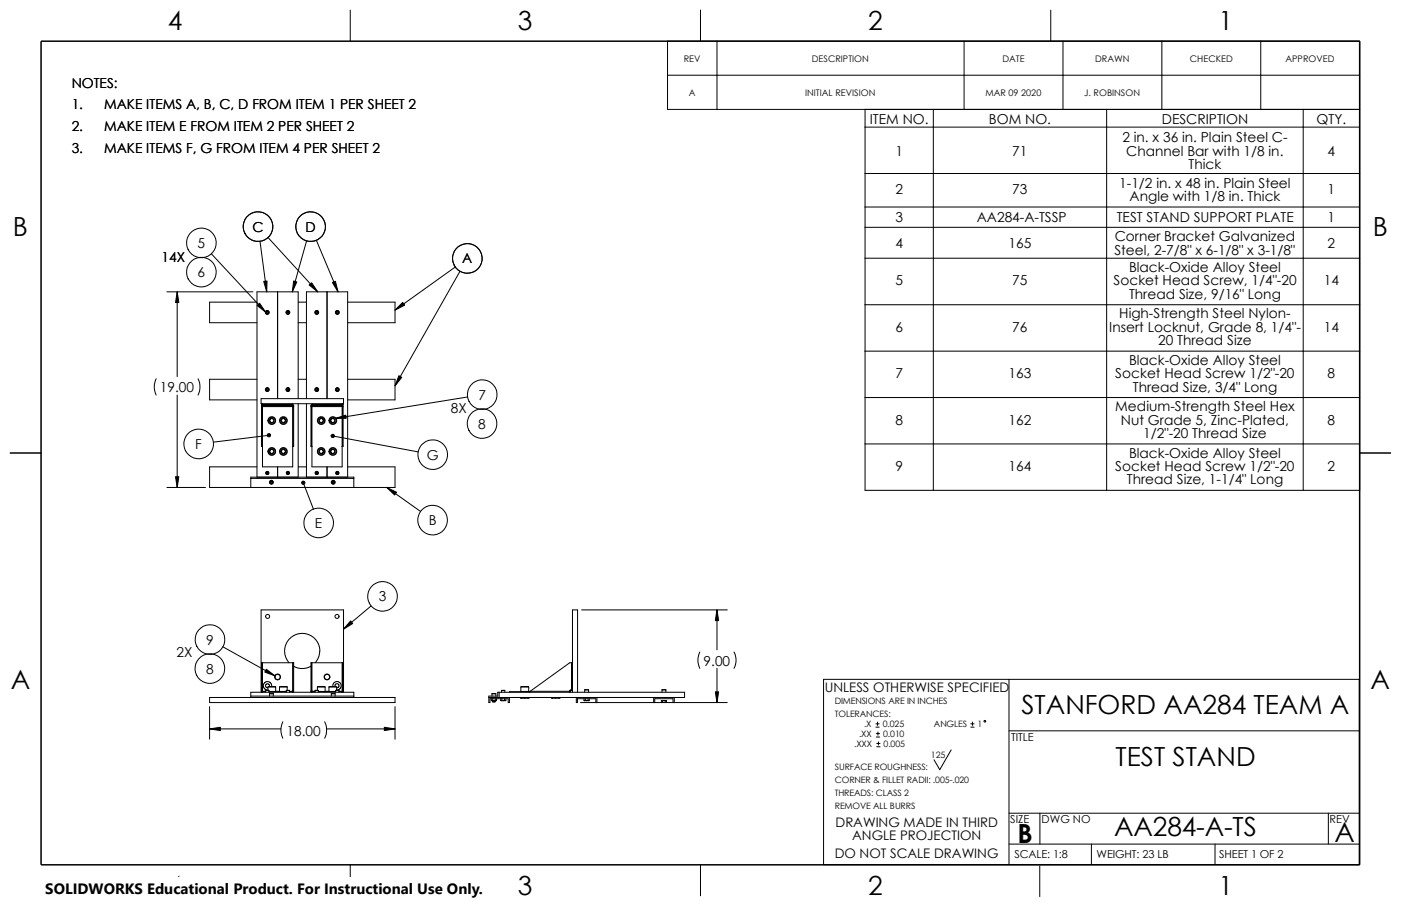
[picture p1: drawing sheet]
<svg xmlns="http://www.w3.org/2000/svg" width="432mm" height="279mm" viewBox="0 0 432 279" stroke-linecap="round" stroke-linejoin="round" font-family="sans-serif">
<g fill="none" stroke="#000" stroke-width=".31">
<path d="M107.9 3.1v9.6M215.9 3.1v9.6M221 12.7v21M297.1 12.7v21M323.8 3.1v9.6M327.6 12.7v21M358.1 12.7v21M388.6 12.7v21M205.7 23.2h213.4M266.6 33.7v117.5h152.5v-138.5h-213.4v21h213.4M266.6 39.2h152.5M287.7 33.7v117.5"/>
<path d="M341.1 33.7v117.5M401.7 33.7v117.5M266.6 53.5h152.5M65.2 78.3l16.7 18M80.1 74.4l2.1 15.6M82.6 73.3l15.3 16.7M94.5 74.3l-4.4 15.7M97.5 74.1l6.7 15.9M266.6 63.8h152.5M266.6 70.1h152.5M266.6 79.6h152.5M51.4 90h26.5"/>
<path d="M54.6 90v26.2M79.2 93.2h-14.6v6.3h14.6M82.2 96.1h.3l.2 .3-.2 .2h-.3l-.2-.2zM82.4 96.1l-.3 .1v.3M82.4 96l.2 .5-.2 .1-.3-.1M85.6 90v32.9M88.6 96.1h.3l.2 .3-.2 .2h-.3l-.2-.2zM88.7 96l.3 .3-.3 .3-.3-.2 .3-.3M91.9 99.5h2.5M91.9 93.2h2.5M97.5 96.1h.3l.2 .3-.2 .2h-.3l-.2-.2zM97.6 96l.3 .5-.3 .1-.2-.1"/>
<path d="M97.6 96.1l-.3 .1v.3M100.8 90v32.9M103.8 96.1h.3l.2 .3-.2 .2h-.3l-.2-.2zM104 96l.3 .3-.3 .3-.4-.2 .4-.3M107.1 93.2h14.7v6.3h-14.7M140.3 82.3l-18.5 13.3M141.8 83.7l-20 35.3M266.6 94h152.5M48.1 116.8a5.6 5.6 0 0 0 0 5M61 116.8a5.6 5.6 0 0 1 0 5M79.2 117h-14.6v6.3h14.6M82.1 120l.4-.2 .2 .4a.29 .29 0 0 1-.4 .2 .29 .29 0 0 1-.2-.4"/>
<path d="M82.2 119.8h.3l.2 .3-.2 .3h-.3l-.2-.3zM88.4 120l.4-.2 .2 .4-.4 .2-.1-.4M88.6 119.8h.3l.2 .3-.2 .3h-.3l-.2-.3zM91.9 117h2.5M97.3 120l.4-.2 .2 .4a.29 .29 0 0 1-.4 .2 .29 .29 0 0 1-.1-.4M97.5 119.8h.3l.2 .3-.2 .3h-.3l-.2-.3zM103.7 120l.4-.2 .2 .4a.29 .29 0 0 1-.4 .2 .29 .29 0 0 1-.2-.4M103.8 119.8h.3l.2 .3-.2 .3h-.3l-.2-.3zM107.1 117h14.7v6.3h-14.7M266.6 108.3h152.5M3.1 139.7h9.6M54.6 121.8v28.5"/>
<path d="M80.5 122.9h25.4v1.6h-25.4zM80.6 137.6l.3 .1-.1-.1M80.6 125.4h.3M80.6 137.6h.2M80.6 124.8h.2M80.6 124.8v12.8M80.8 124.8v12.8M80.9 124.7l-.2-.2-.1 .3M80.9 124.7l-.1 .1M80.9 125.3v.1M80.9 125.4v18.6h9.3v-18.6M80.9 125.3v-.2h9.3v.2"/>
<path d="M80.9 125.3h9.3M80.9 125.4h9.3M82.9 134.2l-17.1 2.2M83.2 139.6l.6 .3M83.2 138.9v.7M83.2 130l.6 .4M83.2 129.4v.6M83.8 138.6l.6 .3M83.8 138.5l.6 .4M83.8 138.6l-.6 .3M83.8 129l.6 .4M83.8 129l-.6 .4"/>
<path d="M84.3 139.5l-.5 .4M84.3 130l-.5 .4M84.4 139.6l-.6 .3M84.4 138.9v.7M84.4 130l-.6 .4M84.4 129.4v.6M85.6 124.7v.1M85.6 125v.1M86.7 139.6l.6 .3M86.7 138.9v.7M86.7 130l.6 .4M86.7 129.4v.6"/>
<path d="M87.3 138.6l.6 .3M87.3 138.5l.6 .4M87.3 138.6l-.6 .3M87.3 129l.6 .4M87.3 129l-.6 .4M87.9 139.5l-.6 .4M87.9 130l-.6 .4M87.9 139.6l-.6 .3M87.9 138.9v.7M87.9 129.4v.6M90 124.5v.2h-9.1M90.2 124.8l.3 .3"/>
<path d="M90.2 125l.1 .1M90.2 125.4h.3M90.2 125.3v.1M90.2 124.8h-9.1v.2h9.1M90.2 124.8v.2M90.3 137.6l-.1 .1 .3-.1M90.3 125.1h.2M90.3 137.6h.2M90.3 125.1v12.5M90.5 125.1v12.5M91.9 122.9v-32.9h-12.7v57.2M91.9 124.5v22.7"/>
<path d="M94.4 122.9v-32.9h12.7v57.2M94.4 124.5v22.7M95.8 137.6l.3 .1-.1-.1M95.8 125.4h.3M95.8 125.1h.2M95.8 137.6h.2M95.8 125.1v12.5M96 125.1v12.5M96.1 125l-.1 .1M96.1 124.8l-.3 .3M96.1 125.3v.1M96.1 125.4v18.6h9.4v-18.6"/>
<path d="M96.1 125.3v-.2h9.4v.2M96.1 124.8v.2M96.1 125.3h9.4M96.1 125.4h9.4M96.1 124.8h9.2v.2h-9.2M96.3 124.5v.2h9.2M98.4 130l.6 .4M98.4 129.4v.6M98.4 139.6l.6 .3M98.4 138.9v.7M99 129l.6 .4M99 129l-.6 .4"/>
<path d="M99 138.6l.6 .3M99 138.5l.6 .4M99 138.6l-.6 .3M99.6 130l-.6 .4M99.6 139.5l-.6 .4M99.6 129.4v.6M99.6 139.6l-.6 .3M99.6 138.9v.7M100.8 124.7v.1M100.8 125v.1M102 130l.6 .4M102 129.4v.6"/>
<path d="M102 139.6l.6 .3M102 138.9v.7M102.6 129l-.6 .4M102.6 129l.6 .4M102.6 138.6l.6 .3M102.6 138.5l.6 .4M102.6 138.6l-.6 .3M102.6 134.5l26.3 4.9M103.1 130l-.5 .4M103.1 139.5l-.5 .4M103.2 130l-.6 .4M103.2 129.4v.6"/>
<path d="M103.2 139.6l-.6 .3M103.2 138.9v.7M105.5 124.7l.1 .1M105.5 124.7l.1-.2 .1 .3M105.5 125.4h.2M105.5 125.3v.1M105.6 137.6l-.1 .1 .2-.1M105.6 137.6h.1M105.6 124.8h.1M105.6 124.8v12.8M105.7 124.8v12.8M144.1 122.4l-40.7 6.6"/>
<path d="M266.6 122.6h152.5M266.6 136.9h152.5M419.1 139.7h9.5M51.4 150.3h11.9M77.3 147.5h31.8M77.3 150.3v-3.1h31.8v3.1M79.2 144h-14.6v6.3h57.2v-6.3h-14.7M82.3 145.6l.4 .3-.2 .2-.4-.2zM83.5 148.4h.3l.2 .3-.2 .3h-.3l-.2-.3zM85.6 144v3.2M88.6 145.6l.4 .3-.1 .2-.5-.2zM91.9 144h2.5"/>
<path d="M93.5 148.9l3.1 8.1M97.5 145.6l.4 .3-.2 .2-.4-.2zM100.8 144v3.2M102.4 148.5l.4-.1 .2 .4a.29 .29 0 0 1-.4 .2 .29 .29 0 0 1-.2-.4M102.5 148.4h.4l.1 .3-.1 .3h-.4l-.1-.3zM103.8 145.6l.5 .3-.2 .2-.4-.2zM119.2 150.3l10.4 7.4M68.7 199.5l16 8.9M114.4 186.9l-8.5 7.1M179.3 188.1h44.9M221 188.1v12.3M64.6 215.1h57.2v1.6h-57.2z"/>
<path d="M64.6 217.9v10.1M77.3 215.1v-1.6h31.8v1.6M77.3 214.7h31.8M80.5 213.5v-25.4h25.4v25.4M80.6 213.2l.2 .3 .1-.2M80.6 213.2h.2M80.8 213.2l.1 .1M80.8 204.4h.1M80.8 212.9h.1M80.8 204.4h-.2v8.8M80.8 204.4v8.8M80.9 213.2v.1"/>
<path d="M80.9 204.4v8.8M80.9 213.2h1M80.9 213.3h1M80.9 204.4h9.3M81.9 212.9h1M81.9 212.9v.6M82.5 212.8h.1M82.6 211.9h2.4M82.6 211.9l.1-.2h2.1l.2 .2M82.6 211.9v1M82.9 213.2h2.1M82.9 212.9v.6"/>
<path d="M82.9 213.3h5.3M83.1 211.7l-.3-.7h-.8l-.1 .7 .7 .4M83.1 214h1.1M83.1 214v.7M83.7 211.7v-.6l-.5-.7-.6-.2-.9 .2-.5 .6v.9l.5 .7 .8 .2M84.2 214v.7M85 211.9v1.3M85 213.2l-.1 .1M85 213.2h1.1M86.1 211.9h2.4M86.1 213.2h2.1M86.1 211.9l.2-.2h2.1l.1 .2"/>
<path d="M86.1 211.9v1.3M86.1 213.2l.1 .1M88.2 212.9h1M88.2 212.9v.6M88.5 211.9v1M89.2 212.9v.6M89.2 213.2h1M89.2 213.3h1M90.2 213.2v.1M90.2 212.9h.1M90.2 204.4h.1M90.2 204.4v8.8"/>
<path d="M90.3 213.2l-.1 .1M90.3 212.9h.1M90.3 204.4v8.8M90.3 204.4h.2v8.8M90.3 213.2h.2M90.5 205.5l2.1 .7 1.6-.1 1.6-.6M90.5 213.2l-.1 .2-.2-.1M95.8 213.2l.2 .3 .1-.2M95.8 213.2h.2M96 213.2l.1 .1M96 204.4h.1M96 212.9h.1"/>
<path d="M96 204.4v8.8M96 204.4h-.2v8.8M96.1 213.2v.1M96.1 204.4v8.8M96.1 213.2h1M96.1 213.3h1M96.1 204.4h9.4M97.1 212.9h1M97.1 212.9v.6M97.8 211.9h2.4M97.8 211.9l.2-.2h2l.2 .2M97.8 211.9v1"/>
<path d="M98.1 213.2h2.1M98.1 212.9v.6M98.1 213.3h5.4M98.6 200.8l-.4 1.8-1 1.7M98.6 200.8l-.1-1.2-.5-1.4-1.6-1.8-1.2-.7-1.3-.3h-1.5l-1.3 .3-2 1.4-.8 1.1-.5 1.4v2.4l.5 1.3 .8 1.1M100.2 211.9v1.3M100.2 213.2l-.1 .1M100.2 213.2h1.2M101.4 211.9h2.4M101.4 213.2h2.1M101.4 211.9l.2-.2h2l.2 .2M101.4 211.9v1.3"/>
<path d="M101.4 213.2l.1 .1M102.1 214h1.2M102.1 214v.7M102.6 211.7v-.6l.5-.7 .6-.2 .9 .2 .5 .6v.9l-.5 .7-.8 .2M103.3 211.7l.1-.7h.9l.1 .8-.7 .3M103.3 214v.7M103.5 212.9h1M103.5 212.9v.6M103.8 211.9v1M103.8 212.8h.1M104.5 212.9v.6M104.5 213.2h1"/>
<path d="M104.5 213.3h1M105.5 213.2v.1M105.5 204.4h.1M105.5 212.9h.1M105.5 204.4v8.8M105.6 213.2l-.1 .1M105.6 204.4v8.8M105.6 204.4h.1v8.8M105.6 213.2h.1M105.7 213.2l-.2 .3v-.2M121.8 217.9v10.1M150.7 215.1h60.3v-1.6h-57.6v1.2h-2.7v2h.3v-1.2h5.6v1.2h.4v-1.6"/>
<path d="M151.4 216l.2 .1M151.4 215.5v.5M151.6 216.1h.6M151.6 214h1.2M151.6 214v.7M151.8 216.4h.8M151.8 215.5v.9M152.2 216.1h.6M152.7 215.5l-.1 .9M152.8 214v.7M153 216l-.2 .1M153 215.5v.5"/>
<path d="M153.8 213.5v1.6M154.3 216l.2 .1M154.3 215.5v.5M154.5 216.1h.6M154.6 212.9h1M154.6 212.9v.6M154.7 216l.4 .1M154.7 216l-.2 .1M154.7 215.5v.5M155.1 216.1h.6M155.5 216l-.4 .1M155.5 215.5v.5"/>
<path d="M155.5 216l.2 .1M155.6 212.9v.6M155.9 216l-.2 .1M155.9 215.5v.5M160.4 215.2l.3 .1M160.4 215.1v.1M160.5 211.9h2.4M160.5 213.2h2.4M160.5 211.9l.2-.2h2.1l.1 .2M160.5 211.9v1.3M160.5 213.2l.1 .1M160.7 215.3h1"/>
<path d="M161 215.2l.7 .1M161 215.2l-.3 .1M161 215.1v.1M161.7 215.3h1.1M162.4 215.2l.4 .1M162.4 215.2l-.7 .1M162.4 215.1v.1M162.9 211.9v1.3M162.9 213.2v.1M163.1 215.2l-.3 .1M163.1 215.1v.1M163.2 213.3h-6.2v.2"/>
<path d="M163.4 213.2l-.1 .3-.1-.2M163.4 213.2l-.2 .1M163.4 213.2h12.2M169.9 215.2l.3 .1M169.9 215.1v.1M170.2 215.3h1M170.6 215.2l.6 .1M170.6 215.2l-.4 .1M170.6 215.1v.1M171.2 215.3h1.1M172 215.2l.3 .1M172 215.2l-.8 .1"/>
<path d="M172 215.1v.1M172.6 215.2l-.3 .1M172.6 215.1v.1M175.6 213.2v.3M175.6 213.2l.1-.2v.2M175.7 213.2l-.1 .1M175.7 213.2h.2M175.9 213.2l-.3 .2M176 212.9l-.1 .3M176 212.9h.1M176 212.8v.1M176.1 212.9h.3"/>
<path d="M176.1 204.4h.3M176.1 212.9h-.4l-.1 .3M176.1 204.4h-.5l-12.2 8.8M176.1 204.4v8.5M176.4 213.5v-25.4h1.6v25.4M177.6 215.1v1.6h.4v-1.2h5.6v1.2M178.9 216.7h45.3M180 216l.2 .1M180 215.5v.5M180.2 216.1h.6M180.2 212.8h1.2M180.2 212.8v.7"/>
<path d="M180.4 216l.4 .1M180.4 216l-.2 .1M180.4 215.5v.5M180.8 216.1h.6M181.2 216l-.4 .1M181.2 216l.2 .1M181.2 215.5v.5M181.4 212.8v.7M181.6 216l-.2 .1M181.6 215.5v.5M184 215.1v1.6M201.5 215.1v1.6"/>
<path d="M201.8 216.7v-1.2h5.6v1.2M203.8 216.6h.2M203.8 216.6v-.6h1.6v.6M204 216.6h.6M204 212.8h1.2M204 212.8v.7M204.2 216.6h.4M204.2 216.6h-.2M204.2 216v.6M204.6 216.6h.6M205 216.6h-.4M205 216.6h.2"/>
<path d="M205 216v.6M205.2 212.8v.7M205.4 216.6h-.2M207.8 215.1v1.6M215.7 201.1a5.6 5.6 0 0 0 0 5M221 206.1v10.6M226.2 201.1a5.3 5.3 0 0 1 0 5M253.8 209.5h165.1v57.2h-165.1zM311 209.5v57.2M64.6 224.8h22M87.2 222.6a5.7 5.7 0 0 0 0 5.1M100.1 222.6a5.7 5.7 0 0 1 0 5.1"/>
<path d="M100.7 224.8h21.1M270 224.2h1M270 223.2h1M270.1 227.3h1M270.1 226.2h1M270.2 230.3h1M270.2 229.3h1M270.5 222.7v1M270.6 225.7v1M270.7 228.8v1M293.2 231.3l-3.6 6.1-1.7-3.1M299.2 224.2h1"/>
<path d="M299.2 223.2h1M299.7 222.7v1M311 225.4h107.9M311 250.8h107.9M320.5 250.8v9.5M409.4 250.8v9.5M107.9 266.7v9.5M215.9 266.7v9.5M311 260.3h107.9M320.5 267v9.5M336.4 260.3v6.4M374.5 260.3v6.4"/>
<circle cx="62" cy="74.9" r="4.6"/>
<circle cx="79.5" cy="69.9" r="4.6"/>
<circle cx="95.7" cy="69.9" r="4.6"/>
<circle cx="144" cy="79.7" r="4.6"/>
<circle cx="62" cy="83.9" r="4.6"/>
<circle cx="82.4" cy="96.3" r=".54"/>
<circle cx="82.4" cy="96.3" r=".58"/>
<circle cx="88.7" cy="96.3" r=".54"/>
<circle cx="88.7" cy="96.3" r=".58"/>
<circle cx="97.6" cy="96.3" r=".54"/>
<circle cx="97.6" cy="96.3" r=".58"/>
<circle cx="104" cy="96.3" r=".54"/>
<circle cx="104" cy="96.3" r=".58"/>
<circle cx="61.2" cy="136.9" r="4.6"/>
<circle cx="82.4" cy="120.1" r=".59"/>
<circle cx="82.4" cy="120.2" r=".52"/>
<circle cx="83.8" cy="139.2" r="1.04"/>
<circle cx="83.8" cy="129.7" r="1.04"/>
<circle cx="83.8" cy="139.2" r="1.18"/>
<circle cx="83.8" cy="129.7" r="1.18"/>
<circle cx="87.3" cy="139.2" r="1.19"/>
<circle cx="87.3" cy="129.7" r="1.19"/>
<circle cx="87.3" cy="139.2" r="1.02"/>
<circle cx="87.3" cy="129.7" r="1.02"/>
<circle cx="88.7" cy="120.1" r=".59"/>
<circle cx="88.7" cy="120.2" r=".52"/>
<circle cx="97.6" cy="120.1" r=".59"/>
<circle cx="97.6" cy="120.2" r=".52"/>
<circle cx="99" cy="139.2" r="1.04"/>
<circle cx="99" cy="129.7" r="1.04"/>
<circle cx="99" cy="139.2" r="1.18"/>
<circle cx="99" cy="129.7" r="1.18"/>
<circle cx="102.6" cy="129.7" r="1.19"/>
<circle cx="102.6" cy="139.2" r="1.19"/>
<circle cx="102.6" cy="139.2" r="1.02"/>
<circle cx="102.6" cy="129.7" r="1.02"/>
<circle cx="104" cy="120.1" r=".59"/>
<circle cx="104" cy="120.2" r=".52"/>
<circle cx="148.6" cy="130.6" r="4.6"/>
<circle cx="148.6" cy="121.7" r="4.6"/>
<circle cx="82.4" cy="145.9" r=".5"/>
<circle cx="82.4" cy="145.9" r=".26"/>
<circle cx="82.4" cy="145.9" r=".45"/>
<circle cx="83.6" cy="148.7" r=".3"/>
<circle cx="83.6" cy="148.7" r=".59"/>
<circle cx="83.7" cy="148.7" r=".52"/>
<circle cx="88.7" cy="145.9" r=".25"/>
<circle cx="88.7" cy="145.9" r=".5"/>
<circle cx="88.8" cy="145.9" r=".45"/>
<circle cx="97.6" cy="145.9" r=".25"/>
<circle cx="97.6" cy="145.9" r=".5"/>
<circle cx="97.6" cy="145.9" r=".45"/>
<circle cx="102.7" cy="148.7" r=".59"/>
<circle cx="102.7" cy="148.7" r=".52"/>
<circle cx="104" cy="145.9" r=".25"/>
<circle cx="104" cy="145.9" r=".5"/>
<circle cx="104" cy="145.9" r=".45"/>
<circle cx="133.4" cy="140.2" r="4.6"/>
<circle cx="98.2" cy="161.3" r="4.6"/>
<circle cx="133.4" cy="160.4" r="4.6"/>
<circle cx="64.7" cy="197.2" r="4.6"/>
<circle cx="82.5" cy="190.1" r=".61"/>
<circle cx="103.9" cy="190.1" r=".61"/>
<circle cx="117.9" cy="183.9" r="4.6"/>
<circle cx="64.7" cy="206.2" r="4.6"/>
<circle cx="85.5" cy="208.7" r=".9"/>
<circle cx="85.6" cy="208.8" r=".8"/>
<circle cx="100.8" cy="208.8" r=".88"/>
<circle cx="100.8" cy="208.8" r=".8"/>
<circle cx="303.5" cy="222.4" r=".25"/>
</g>
<path d="M12.7 12.7h406.4v254h-406.4z" fill="none" stroke="#000" stroke-width=".47"/>
<g fill="#000" stroke="#000" stroke-width=".31">
<path d="M54.6 90l.5 3.3h-1zM79.2 94.2l.8-.7 1.9 2.8zM81.3 86.8l1-.1-.1 3.3zM90.5 86.7l1 .3-1.4 3zM95.3 87.9l.8-.7 1.8 2.8zM102.4 87.1l1-.4 .8 3.3zM121.8 95.6l2.3-2.3 .6 .8zM122.9 115.9l.9 .5-2 2.6zM103.4 129l3.2-1 .1 1zM54.1 147h1l-.5 3.3zM119.2 150.3l3 1.5-.6 .9zM108.1 191.5l.6 .8-2.8 1.7z"/>
<path d="M221 188.1l.5 3.3h-1zM82.1 206.4l2.6 2-3.1-1.1zM220.5 213.4h1l-.5 3.3zM64.6 224.8l3.3-.5v1zM118.4 224.3l3.4 .5-3.4 .5z"/>
<path d="M82.5 133.9l.5-.2 .4 .5h-.5h.5a.52 .52 0 0 1-.7 .5 .52 .52 0 0 1-.2-.8z" fill-rule="evenodd"/>
<path d="M102.2 134.2a.5 .5 0 0 1 .8 0 .5 .5 0 0 1-.4 .8 .5 .5 0 0 1-.5-.7l.5 .2-.5-.2z" fill-rule="evenodd"/>
<path d="M93.1 148.5l.2-.1 .2 .5-.2-.5a.51 .51 0 0 1 .7 .6 .51 .51 0 0 1-.8 .4 .51 .51 0 0 1-.1-.9z" fill-rule="evenodd"/>
</g>
<path d="M14 270.6h135.1v8.8h-135.1z" fill="#fff"/>
<text font-size="8.5" x="411.4" y="259.8">A</text>
<g font-size="8.1">
<text x="51.7" y="9.3">4</text>
<text x="159.6" y="9.3">3</text>
<text x="267.6" y="9.3">2</text>
<text x="375.5" y="9.3">1</text>
<text x="4" y="72.8">B</text>
<text x="423.1" y="72.8">B</text>
<text x="3.3" y="212.5">A</text>
<text x="422.4" y="212.5">A</text>
<text x="314.8" y="220.3">STANFORD AA284 TEAM A</text>
<text x="343.8" y="236.1">TEST STAND</text>
<text x="343.4" y="257.8">AA284-A-TS</text>
<text x="313.6" y="260">B</text>
<text x="51.7" y="276">4</text>
<text x="159.6" y="276">3</text>
<text x="267.6" y="276">2</text>
<text x="375.5" y="276">1</text>
</g>
<text font-size="4.6" x="14" y="275.6">SOLIDWORKS Educational Product. For Instructional Use Only.</text>
<g font-size="4.2">
<text x="22.1" y="27">NOTES:</text>
<text x="22.1" y="33.7">1.</text>
<text x="32.1" y="33.7">MAKE ITEMS A, B, C, D FROM ITEM 1 PER SHEET 2</text>
<text x="22.1" y="40.4">2.</text>
<text x="32.1" y="40.4">MAKE ITEM E FROM ITEM 2 PER SHEET 2</text>
<text x="268.1" y="38.1">ITEM NO.</text>
<text x="304.8" y="38.1">BOM NO.</text>
<text x="358.1" y="38.1">DESCRIPTION</text>
<text x="405.8" y="38.1">QTY.</text>
<text x="22.1" y="47.2">3.</text>
<text x="32.1" y="47.2">MAKE ITEMS F, G FROM ITEM 4 PER SHEET 2</text>
<text x="276" y="48">1</text>
<text x="312" y="48">71</text>
<text x="345.9" y="43.9">2 in. x 36 in. Plain Steel C-</text>
<text x="347.1" y="48">Channel Bar with 1/8 in.</text>
<text x="409.2" y="48">4</text>
<text x="366.3" y="52.1">Thick</text>
<text x="276" y="59.9">2</text>
<text x="312" y="59.9">73</text>
<text x="345" y="57.8">1-1/2 in. x 48 in. Plain Steel</text>
<text x="409.2" y="59.9">1</text>
<text x="348.1" y="61.9">Angle with 1/8 in. Thick</text>
<text x="77.8" y="71.5">C</text>
<text x="94.2" y="71.5">D</text>
<text x="276" y="68.6">3</text>
<text x="301.1" y="68.6">AA284-A-TSSP</text>
<text x="344.2" y="68.6">TEST STAND SUPPORT PLATE</text>
<text x="409.2" y="68.6">1</text>
<text x="60.9" y="76.5">5</text>
<text x="276" y="76.5">4</text>
<text x="310.9" y="76.5">165</text>
<text x="343.6" y="74.4">Corner Bracket Galvanized</text>
<text x="409.2" y="76.5">2</text>
<text x="49.8" y="80.6">14X</text>
<text x="142.5" y="81.2">A</text>
<text x="343.4" y="78.5">Steel, 2-7/8&quot; x 6-1/8&quot; x 3-1/8&quot;</text>
<text x="348" y="83.9">Black-Oxide Alloy Steel</text>
<text x="60.9" y="85.5">6</text>
<text x="276" y="88">5</text>
<text x="312" y="88">75</text>
<text x="343.2" y="88">Socket Head Screw, 1/4&quot;-20</text>
<text x="408" y="88">14</text>
<text x="348" y="92.1">Thread Size, 9/16&quot; Long</text>
<text x="345" y="98.2">High-Strength Steel Nylon-</text>
<text x="276" y="102.3">6</text>
<text x="312" y="102.3">76</text>
<text x="341.9" y="102.3">Insert Locknut, Grade 8, 1/4&quot;-</text>
<text x="357" y="106.4">20 Thread Size</text>
<text x="408" y="102.3">14</text>
<text x="348" y="112.5">Black-Oxide Alloy Steel</text>
<text x="276" y="116.6">7</text>
<text x="310.9" y="116.6">163</text>
<text x="343.7" y="116.6">Socket Head Screw 1/2&quot;-20</text>
<text x="409.2" y="116.6">8</text>
<text x="49.3" y="121">19.00</text>
<text x="147.4" y="123.3">7</text>
<text x="349.2" y="120.7">Thread Size, 3/4&quot; Long</text>
<text x="139" y="127.4">8X</text>
<text x="276" y="131">8</text>
<text x="310.9" y="131">162</text>
<text x="343.7" y="126.9">Medium-Strength Steel Hex</text>
<text x="345.5" y="131">Nut Grade 5, Zinc-Plated,</text>
<text x="409.2" y="131">8</text>
<text x="147.4" y="132.2">8</text>
<text x="352.4" y="135.1">1/2&quot;-20 Thread Size</text>
<text x="60.2" y="138.5">F</text>
<text x="131.5" y="141.8">G</text>
<text x="348" y="141.2">Black-Oxide Alloy Steel</text>
<text x="276" y="145.3">9</text>
<text x="310.9" y="145.3">164</text>
<text x="343.7" y="145.3">Socket Head Screw 1/2&quot;-20</text>
<text x="347.3" y="149.4">Thread Size, 1-1/4&quot; Long</text>
<text x="409.2" y="145.3">2</text>
<text x="132.1" y="162">B</text>
<text x="97.1" y="162.8">E</text>
<text x="116.7" y="185.5">3</text>
<text x="54.4" y="202.7">2X</text>
<text x="63.5" y="198.8">9</text>
<text x="63.5" y="207.7">8</text>
<text x="216.9" y="205.3">9.00</text>
<text x="88.3" y="226.8">18.00</text>
</g>
<g font-size="4.1">
<text x="254.2" y="213.4">UNLESS OTHERWISE SPECIFIED</text>
<text x="257.5" y="255">DRAWING MADE IN THIRD</text>
<text x="262.6" y="259">ANGLE PROJECTION</text>
<text x="257.3" y="264.7">DO NOT SCALE DRAWING</text>
</g>
<g font-size="3.4">
<text x="311.6" y="228.6">TITLE</text>
<text x="311.4" y="253.8">SIZE</text>
<text x="321" y="253.8">DWG NO</text>
<text x="409.8" y="253.8">REV</text>
<text x="312.6" y="264.6">SCALE: 1:8</text>
<text x="338" y="264.6">WEIGHT: 23 LB</text>
<text x="375.8" y="264.6">SHEET 1 OF 2</text>
</g>
<g font-size="2.8">
<text x="210.7" y="19">REV</text>
<text x="250.2" y="19">DESCRIPTION</text>
<text x="308.9" y="19">DATE</text>
<text x="337.5" y="19">DRAWN</text>
<text x="366.7" y="19">CHECKED</text>
<text x="396.2" y="19">APPROVED</text>
<text x="212.3" y="29.5">A</text>
<text x="248.1" y="29.5">INITIAL REVISION</text>
<text x="303.7" y="29.5">MAR 09 2020</text>
<text x="334.2" y="29.5">J. ROBINSON</text>
</g>
<g font-size="2.7">
<text x="257.3" y="217.2">DIMENSIONS ARE IN INCHES</text>
<text x="257.3" y="221.2">TOLERANCES:</text>
<text x="264.8" y="227.3">.XX</text>
<text x="266.3" y="224.3">.X</text>
<text x="272.1" y="224.3">0.025</text>
<text x="272.2" y="227.3">0.010</text>
<text x="287.8" y="224.3">ANGLES</text>
<text x="301.3" y="224.3">1</text>
<text x="263.3" y="230.3">.XXX</text>
<text x="272.3" y="230.3">0.005</text>
<text x="286.9" y="233.8">125</text>
<text x="257.3" y="237.4">SURFACE ROUGHNESS:</text>
<text x="257.3" y="241.4">CORNER &amp; FILLET RADII: .005-.020</text>
<text x="257.3" y="245.4">THREADS: CLASS 2</text>
<text x="257.3" y="249.5">REMOVE ALL BURRS</text>
</g>
</svg>
